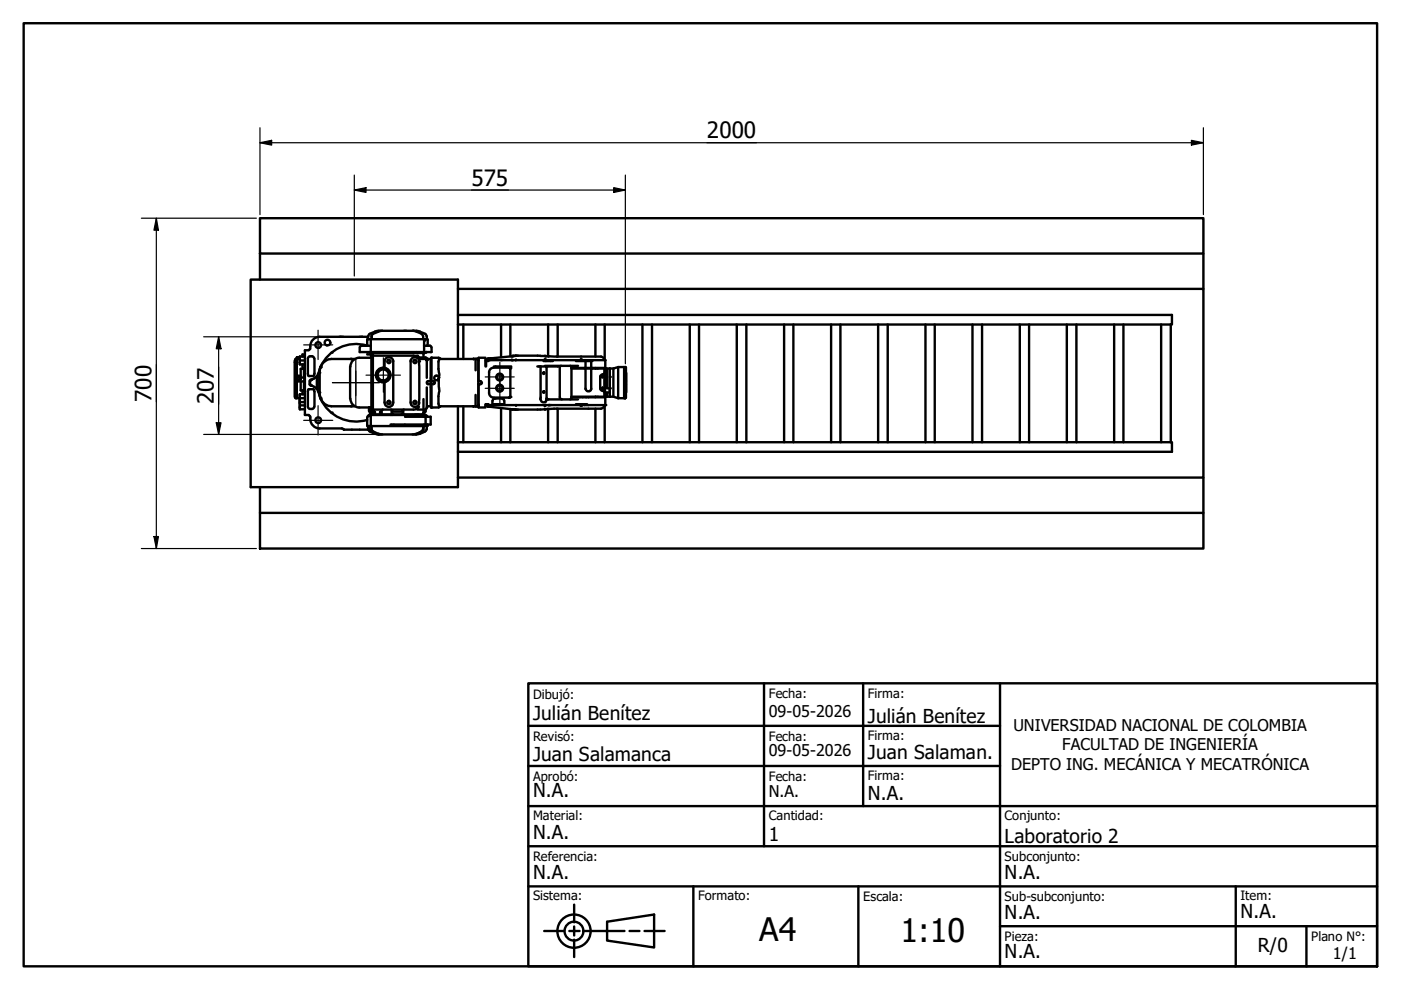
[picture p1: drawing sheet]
<svg xmlns="http://www.w3.org/2000/svg" width="297mm" height="210mm" viewBox="0 0 297 210" stroke-linecap="round" stroke-linejoin="round" font-family="sans-serif">
<!-- layer: Visible (ISO) -->
<g fill="none" stroke="#000" stroke-width=".51">
<path d="M55.1 46.3h200v7.5h-200zM55.1 53.8v5.5M255.1 53.8v7.4M62.6 76.4h-.1v7.8h.1M62.7 76.1h.1M62.7 76.1l-.1 8.2M62.9 76.1h-.1v8.3h.1M62.9 75.9h.7M62.9 75.8h.7M63 79.9v.2M63.1 79.7l-.2 .1M63.1 79.7h.7"/>
<path d="M63.2 75.9v.2M63.5 75.9v.2M63.6 76.1h-.7v8.3h.7M63.6 75.7l-.7 .1 .1 .1h.6M63.6 75.6v1.7M63.6 76.4h1M64.1 77.3v.9M64.5 78.2h-.7v1.8h.7M64.5 78v2.2M64.5 78h.1M64.6 75.3v.3M64.6 77.3v.7"/>
<path d="M64.6 75.6h-1v1.7h1M64.6 75.2h-.5v.4M65.3 76v3.5l.1 .2h1.1l.1-.1 .1-3.6M65.3 76v-.2a.73 .73 0 0 1 1.3 .2M65.5 74.3h-.9v13.7h.9M65.7 73.9l-.3 .3M65.8 73.4v.5M67.1 79.8l-.5 .4M67.8 71.4h5M67.8 71.4a2 2 0 0 0-2 2M67.9 77.9v-.1l-.3 1.2-.5 .9v2.5l.5 .8 .3 1.3M68.1 77.6l-.3 .5-.1 .9v4.2l.2 1.2"/>
<path d="M69.3 73.2a.62 .62 0 0 0 .8-.5 .62 .62 0 0 0-.5-.7 .62 .62 0 0 0-.8 .5l.2 .6 .3 .1M71.9 71.4h4.9M74.2 77.7v6.9M74.4 76.1h-4.2a2.75 2.75 0 0 0-2.4 3.1v4a2.74 2.74 0 0 0 2.4 2.9h4.9M74.4 76.1l.5 .2M74.4 76.1h.7M74.5 76.1l.4 .2M76.1 75.9h2.4M76.2 75.9a1.87 1.87 0 0 0-1.9 1.8M76.3 73.6v1h2.3M76.3 71.4h1.7M77.8 73.3a8.2 8.2 0 0 0-9.8 4.5"/>
<path d="M77.9 75.2h.8M77.9 74.6l.8 .1v.1M77.9 71.9v1.2l-.2 .2M78 71.9h12.6M78 71.8l-.1 .1M78 71.3v.6M78.4 70.8l-.3 .5M78.4 73.3h-1.8l-.3 .3M78.5 74.7l.2 .3M78.7 75.7l-.1 .1M78.7 74.6v.9M78.8 75.6l-.2 .3"/>
<path d="M78.8 71.8l-.2 .2v2.6M78.8 71.1v.8M79.1 75.4h8.5M79.1 75.4v12.5h4.3M79.1 75.5h-.4v5.6h.4M79.1 70.8l-.3 .5M80.2 70.3l-1.1 .5M80.3 70.1h.7M80.3 70.1l-1.9 .7M81 70.1h7.3l1.9 .7M81.1 70.1l-.9 .2M81.5 78a1.56 1.56 0 0 1 1.3 1.5 1.56 1.56 0 0 1-1.3 1.5"/>
<path d="M81.5 76.5a.94 .94 0 0 1 1.2-.7 .94 .94 0 0 1 .7 1.1v8.5l-.2 .4M81.6 76.5l-.1 1.5a1.55 1.55 0 0 0-1.8 1.5 1.55 1.55 0 0 0 1.8 1.6M85.7 70.1h.4M87.1 76.4v9.2l.1 .2M87.1 76.4a.92 .92 0 0 1 1-.7 .92 .92 0 0 1 .8 .9M87.5 70.1l1.9 .7M87.7 75.4l.6 .2 .8 .5M88.1 74.6v.2M88.4 74.6v.2M88.5 74.6v.2M88.5 75.7l1.7 .1 .3 .2M88.8 76.6v8.7"/>
<path d="M89.1 76.1h1l.3 .2M89.4 70.8l.3 .5M89.5 74.8h-10.4v.6M89.7 71.3v.6M89.7 71.8l.2 .2v2.6M89.8 75v.8M89.9 73.3h1.3l.2 .3M89.9 72.2h.2M90.1 74.7l-.3 .3-.2-.2M90.1 70.8l.3 .5M90.3 74.6l-1.8 .1M90.4 74.6l-.2 .1"/>
<path d="M90.4 76.4h.1M90.4 73.3h.1M90.5 76.4v3.7M90.5 71.3v.6M90.5 71.8l.2 .2v1.3M90.5 75.9l.3 .2M90.7 76.1h.6v10h-.6M91.4 75.9v4.9h.5l.3 .2-.1 .4h-.7v5M91.4 75.9h1.6l.2 .1-.2 .6 .1 3.5M91.4 75.9v10.5M91.5 73.6v1h-12.9M93.1 75.9v.1"/>
<path d="M93.2 76h.1M93.3 76.1h7.2M97.1 76.1v-16.8h-44v44h44v-17.2M97.1 66.8h151.4v2h-151.4M97.1 61.2h158v40.1h-158M98.2 68.8v7.3M100.4 76.1h.5M100.9 76.1h.5M100.9 76.1l-.1 2.4M101.5 75.9v4.9h.4M103.1 76.4h5.5M103.1 76.6v1.1h-.2v-1.8h-1.5l.1 10.5v-5h.4"/>
<path d="M103.1 76.6h.5M103.1 76.4v.2M103.3 76.2v.1M103.9 76.2v.2M104.1 76l-.2 .2M104.7 77.9a.99 .99 0 0 0-1 1v4.4a.98 .98 0 0 0 1 1M104.7 77.9h3.4l.1 .2M104.7 77.7h3.7M106.2 68.8v6.9M107.9 77.9l.3 .3M108.2 68.8v6.7M108.2 78.2v5.8"/>
<path d="M108.5 76.2l.1 .2M108.6 76.4h7M109.3 75.4l-5.9 .6-.3 .4M109.4 76.2l-.1 .2M109.8 75.4h4.7M109.8 75.4h-.4M113.9 77.7h.7M114.6 75.5l12.8 .1 .6 .3 .1 .4M114.6 77.7v6.9M114.6 77.7h1.3v6.9M115.3 76.6h1.9M115.5 76.2l.1 .2"/>
<path d="M115.5 77.6h7.1M115.6 76.4h.8M115.9 77.7h2.8M116.2 68.8v6.7M116.5 76.4h.1M116.6 76.4h11.7M118.2 68.8v6.8M118.7 77.7v6.5M119 77.6l-.2 .1M122.1 76.6h3.5M123.1 76.2l.1 .2M124 76.4h.1"/>
<path d="M124.1 76.6v1.4M124.1 78.1l.1 4.4M125.3 78.1v4.4M125.3 76.6v1.4M126.2 68.8v6.8M126.2 78v.1M127.7 79.4l-.2 .1-.2 .4v2.5l.2 .4h.2M127.8 79.3h.3M128.1 76.3l.2 .1M128.1 78.1h-6.9v6h7.5M128.1 78.1h.2v6M128.1 78.1v6"/>
<path d="M128.2 68.8v7.6M128.2 78v.1M128.3 78.1h1.7M128.3 76.4v1.6h-7.1l-.1-.3-.2-.1M128.7 78.1v4.2h.6M130 78.1l1.1-.3h1.2v6.6h-1.2M130 78.1v6M131.1 77.8v6.6M132.3 78v6.2M132.4 78.1h.1M132.5 77.8v6.6M132.5 77.8h.1"/>
<path d="M132.6 77.8v3.7M132.6 77.8l.1 .1v2.8M132.7 79.1v4.1M136.2 68.8v25M138.2 68.8v25M146.2 68.8v25M148.2 68.8v25M156.2 68.8v25M158.2 68.8v25M166.2 68.8v25M168.2 68.8v25M176.2 68.8v25"/>
<path d="M178.2 68.8v25M186.2 68.8v25M188.2 68.8v25M196.2 68.8v25M198.2 68.8v25M206.2 68.8v25M208.2 68.8v25M216.2 68.8v25M218.2 68.8v25M226.2 68.8v25M228.2 68.8v25M236.2 68.8v25"/>
<path d="M238.2 68.8v25M246.2 68.8v25M248.2 68.8v25M62.6 84.3l.1 .1M62.7 84.4h.1M62.9 80.7l.2 .2M63 80.4v.3M63.1 80.9h1.4M63.6 86v.8M63.6 83.6v.8M63.6 84.4v.9M63.6 84.4h1"/>
<path d="M63.6 86h1M63.8 80.9v1.9h.7M64.1 82.8v.8M64.5 80.7v2.2M64.5 80.7v2.2h.1M64.5 80.2h.1M64.5 80.7h.1M64.6 80.2v.5M64.6 82.9v.7M64.6 85.3h-1v.7M64.6 83.6h-1v3.2h1M65.3 86.2v-3.4l.1-.3h1.1l.1 .1 .1 3.6"/>
<path d="M65.3 86.2v.3a.72 .72 0 0 0 1.3-.3M65.4 88l.3 .3M65.7 81.5l.2 .3M65.7 80.8v.7M65.8 88.8a2 2 0 0 0 2 2M65.8 88.3v.5M65.9 80.5l-.2 .3M66 81.8h.2M66 80.5h.2M66.1 81.8l.5 .2M66.6 80.2a1.04 1.04 0 0 0-.9 1l.4 .6M66.6 82l.5 .4"/>
<path d="M67.8 90.8h4.8l.3 .2M67.9 84.4l.2 .3M67.9 84.4v.1M68 84.5a8.2 8.2 0 0 0 9.9 4.5M72.9 91.1h.1M72.9 91.1h5.1M74.3 84.5a1.87 1.87 0 0 0 1.9 1.9M74.9 86l-.5 .1M74.9 86l-.4 .1M76.1 86.4h2.4M77.9 88.5v1.8M77.9 90.3l.1 .1"/>
<path d="M78 90.3h12.6M78 90.4v.6M78.1 91.1h-.1M78.1 91l.3 .4M78.2 86.4v.8M78.3 90.3l.1 .1M78.3 87.2l.2 .3M78.4 91.5l1.9 .6M78.4 90.4v.8l.2 .2M78.4 88l-.4 .2-.1 .3M78.6 86.4l.2 .2M78.7 91.5l1.4 .5"/>
<path d="M78.7 87l-.4 1.2M78.7 81.1v5.7h.4M78.7 86.8v1.2M78.8 90.4v.8l.3 .2M79.1 86.8h8.5M79.1 86.9l.1 .2v.6l.2 .2M79.1 91.5l1.1 .5M79.2 87.3h.3v.6M80.2 91.9l.9 .2M80.6 87.9v-.6h.3v.4l-.3 .2M80.8 87.2v.1M81.2 86.8l-.3 .3"/>
<path d="M81.5 81.1v4.3l.2 .3M81.6 85.7a.92 .92 0 0 0 1.7 .1M82.9 86.8l.2 .2 .1 .3M83 87.6l.4 .3M83 87.3h2.5M83.4 87.9h6.1M85.3 87.2v.1M85.5 87.6l-.3 .3M85.6 86.8l-.3 .3M85.9 88h-7.3v2.2l.2 .2M88.1 87.9v.1M88.4 87.9v.1"/>
<path d="M88.8 87.9l.1 .1M88.8 86.3l-.5 .4-.6 .1M88.9 85.3a.92 .92 0 0 1-.7 .9 .92 .92 0 0 1-1-.4M89.4 91.5l-1.9 .6M89.5 91.5l-.9 .4M89.7 91l-.3 .4M89.7 90.4v.8l-.2 .2M89.7 87.7l.1 .1M89.7 87.8l.2 .2M89.8 84.6v2M89.8 86.8v.8l-.2 .3M89.8 87.5h.2"/>
<path d="M89.8 88v.4M89.8 90.4v.6M89.9 90.3l-.1 .1M89.9 90l-.2 .4M90.2 91.5l-1.9 .6h-8M90.2 86.8v.4M90.2 88.4v1.6M90.2 87.2l-.3 .3M90.4 91l-.3 .4M90.4 86.6l-.3 .2h-1.6M90.5 82.1v4.4M90.5 90.4v.6"/>
<path d="M90.6 88.4l-.4-.4h-4.3v.4h5.4v1.6h-8.5M90.6 81.4h.2M90.7 90l-.2 .4M90.7 81.4h.6M90.7 80.8h.6M90.8 80.9l-.3 .1 .1 .4M90.8 86.1l-.3 .3M93.1 80.1a.52 .52 0 0 0-.7-.5 .52 .52 0 0 0-.2 .9 .52 .52 0 0 0 .8-.1v1.6a2.73 2.73 0 0 1 0 1.9v1.8l.2 .5-.2 .2h-1.6M93.1 80.1l-.1 .2M93.1 86.3h.1M93.2 86.2v.1M93.3 86.2h-.1"/>
<path d="M93.3 86.1h7.2M97.1 93.8h151.4v2h-151.4M98.2 86.1v7.7M100.4 86.1h.5M100.8 83.7l.1 2.4M100.9 86.1h.5M101.4 81.4h.1M101.4 80.8h.1M101.9 80.9l.3 .3-.3 .2M103.1 85.7v.2h13.4M103.1 85.9l.3 .3 .7 .1M103.3 86h.1"/>
<path d="M103.6 85.7h-.7v.7h-1.4M103.9 85.9h.1M103.9 86l.2 .3M103.9 86v.1M104.1 86.3l5.2 .5M104.4 85v.7h2.5v-.7M104.6 84.6l2-.1 .1 .1M104.7 84.6l-.2 .4M106.2 86.5v7.3M106.7 84.6l.2 .4M108.2 84.2l-.1 .1h-3.4M108.2 86.7v7.1"/>
<path d="M108.2 84l-.3 .3M109.3 85.9l.1 .1M109.4 86.8h.4M114.6 84.6a.64 .64 0 0 0 .6 .7 .64 .64 0 0 0 .7-.6M115.6 85.9l-.1 .2M115.9 84.6v.1M115.9 84.4v.2M115.9 84.6l.2 .1h6.5M116.2 86.7v7.1M116.6 85.9h11.7M118.2 86.6v7.2M118.7 84.2l.2 .4 .3 .1"/>
<path d="M120.9 84.7l.2-.2 .1-.3h7.1v1.7M122.1 85.7h2.4M123.2 85.9l-.1 .1M124 85.9h.1M124.2 82.5a.59 .59 0 0 0 .6 .5 .59 .59 0 0 0 .5-.5M126.2 84.1v.1M126.2 86.6v7.2M127.8 82.9h.3M128.2 84.1v.1M128.2 85.9v7.9M128.3 85.9l-.2 .1a.76 .76 0 0 1-.7 .6h-9.9l-7.7 .2M128.7 84.1h.6"/>
<path d="M129.3 83.2v.9M129.3 83.2v-5.1v6M129.3 84.1h.7l1.1 .3M129.3 83.2h-.6v.9M132.4 84.1h.1M132.5 84.4h.1M132.6 80.7h.1v.8h-.1M132.6 81.5v2.9M132.7 81.5v2.8l-.1 .1M55.1 108.7h200v7.6h-200zM55.1 103.3v5.4M255.1 101.3v7.4"/>
<circle cx="67.5" cy="73.2" r=".6"/>
<circle cx="81.2" cy="79.5" r="1.17"/>
<circle cx="81.2" cy="79.5" r="1.37"/>
<circle cx="81.2" cy="79.5" r="1.43"/>
<circle cx="82.5" cy="76.6" r=".35"/>
<circle cx="88" cy="76.6" r=".35"/>
<circle cx="105.9" cy="80" r=".6"/>
<circle cx="105.9" cy="80" r=".73"/>
<circle cx="115.3" cy="79.1" r=".16"/>
<circle cx="127.7" cy="79.9" r=".16"/>
<circle cx="63.3" cy="80.3" r=".41"/>
<circle cx="63.3" cy="80.3" r=".35"/>
<circle cx="67.5" cy="89.1" r=".6"/>
<circle cx="82.5" cy="85.3" r=".35"/>
<circle cx="88" cy="85.3" r=".35"/>
<circle cx="105.9" cy="82.3" r=".6"/>
<circle cx="105.9" cy="82.3" r=".73"/>
<circle cx="115.3" cy="83.1" r=".16"/>
<circle cx="127.7" cy="82.4" r=".16"/>
</g>
<g fill="#000">
<circle cx="67.7" cy="79" r=".25"/>
<circle cx="67.9" cy="77.9" r=".25"/>
<circle cx="67.9" cy="77.8" r=".25"/>
<circle cx="70.3" cy="74.8" r=".25"/>
<circle cx="78.7" cy="74.8" r=".25"/>
<circle cx="78.7" cy="75.6" r=".25"/>
<circle cx="87.5" cy="70.1" r=".25"/>
<circle cx="88.4" cy="75.4" r=".25"/>
<circle cx="88.4" cy="75.8" r=".25"/>
<circle cx="88.4" cy="75.6" r=".25"/>
<circle cx="88.5" cy="75.6" r=".25"/>
<circle cx="88.7" cy="75.9" r=".25"/>
<circle cx="88.8" cy="76.6" r=".25"/>
<circle cx="90.2" cy="74.7" r=".25"/>
<circle cx="90.4" cy="73.3" r=".25"/>
<circle cx="90.5" cy="76.4" r=".25"/>
<circle cx="91.4" cy="75.9" r=".25"/>
<circle cx="93.1" cy="76" r=".25"/>
<circle cx="100.3" cy="76.1" r=".25"/>
<circle cx="101" cy="76.1" r=".25"/>
<circle cx="103.1" cy="76.4" r=".25"/>
<circle cx="103.3" cy="76.2" r=".25"/>
<circle cx="103.4" cy="76" r=".25"/>
<circle cx="103.9" cy="76.4" r=".25"/>
<circle cx="104.1" cy="76" r=".25"/>
<circle cx="106.2" cy="76.4" r=".25"/>
<circle cx="108.2" cy="78" r=".25"/>
<circle cx="108.5" cy="75.5" r=".25"/>
<circle cx="108.6" cy="76.4" r=".25"/>
<circle cx="108.7" cy="75.5" r=".25"/>
<circle cx="109.3" cy="75.4" r=".25"/>
<circle cx="115.5" cy="76.2" r=".25"/>
<circle cx="115.5" cy="75.5" r=".25"/>
<circle cx="115.9" cy="77.7" r=".25"/>
<circle cx="116.3" cy="76.4" r=".25"/>
<circle cx="116.4" cy="76.4" r=".25"/>
<circle cx="123.1" cy="76.2" r=".25"/>
<circle cx="123.1" cy="76.3" r=".25"/>
<circle cx="123.2" cy="76.4" r=".25"/>
<circle cx="124" cy="76.4" r=".25"/>
<circle cx="128.3" cy="76.4" r=".25"/>
<circle cx="129.3" cy="79.9" r=".25"/>
<circle cx="67.7" cy="83.2" r=".25"/>
<circle cx="67.9" cy="84.4" r=".25"/>
<circle cx="70.3" cy="87.5" r=".25"/>
<circle cx="78" cy="90.3" r=".25"/>
<circle cx="78" cy="91" r=".25"/>
<circle cx="78.2" cy="86.4" r=".25"/>
<circle cx="78.5" cy="87.6" r=".25"/>
<circle cx="78.7" cy="86.6" r=".25"/>
<circle cx="80.3" cy="92.1" r=".25"/>
<circle cx="87.9" cy="86.8" r=".25"/>
<circle cx="88.4" cy="86.6" r=".25"/>
<circle cx="88.6" cy="85.9" r=".25"/>
<circle cx="91.4" cy="86.4" r=".25"/>
<circle cx="100.3" cy="86.1" r=".25"/>
<circle cx="101" cy="86.1" r=".25"/>
<circle cx="103.1" cy="85.9" r=".25"/>
<circle cx="103.3" cy="86" r=".25"/>
<circle cx="103.4" cy="86.2" r=".25"/>
<circle cx="104.1" cy="86.3" r=".25"/>
<circle cx="108.2" cy="84.2" r=".25"/>
<circle cx="108.5" cy="86.8" r=".25"/>
<circle cx="108.7" cy="86.8" r=".25"/>
<circle cx="109.3" cy="86.8" r=".25"/>
<circle cx="115.5" cy="86.8" r=".25"/>
<circle cx="115.6" cy="85.9" r=".25"/>
<circle cx="116.1" cy="84.7" r=".25"/>
<circle cx="116.3" cy="85.9" r=".25"/>
<circle cx="116.4" cy="85.9" r=".25"/>
<circle cx="123.1" cy="86" r=".25"/>
<circle cx="124" cy="85.9" r=".25"/>
<circle cx="128.1" cy="86" r=".25"/>
<circle cx="128.3" cy="85.9" r=".25"/>
<circle cx="129.3" cy="82.3" r=".25"/>
</g>
<!-- layer: Borde (ISO) -->
<path d="M5 4.9h287v200h-287z" fill="none" stroke="#000" stroke-width=".51"/>
<g fill="none" stroke="#000" stroke-width=".51">
<path d="M112 144.9h180v60h-180zM112 153.9h100M162 144.9v34.5M183 144.9v26M212 144.9v60M112 179.4h180M112 162.4h100M112 170.9h180M112 187.9h180M115.4 197.4h4.2M120.7 197.4h2.2M121.7 191.8v3.8"/>
<path d="M121.7 196.4v1.9M121.7 199.2v3.7M123.9 197.4h8.5M128.7 195.4l10-1.5v7l-10-1.5zM133.5 197.4h2.1M136.7 197.4h4.2M147 187.9v17M182 187.9v17M212 196.4h80M262 187.9v17M277 196.4v8.5"/>
<circle cx="121.7" cy="197.4" r="3.5"/>
<circle cx="121.7" cy="197.4" r="2"/>
</g>
<!-- layer: Cota (ISO) -->
<g fill="none" stroke="#000" stroke-width=".25">
<path d="M55.1 30.3l2.5-.5v1zM55.1 30.3h200M55.1 27.1v18.4M75.1 37.1v21.4M130.1 39.8l2.5 .5-2.5 .5zM132.6 37.1v40M252.6 29.8l2.5 .5-2.5 .5zM255.1 27.1v18.4M30 46.3h24.4M33.1 46.3l.5 2.5h-1zM33.1 46.3v70M75.1 40.3l2.5-.5v1z"/>
<path d="M75.1 40.3h57.5M43.2 71.4h24.2M46.4 71.4l.5 2.5h-1.1zM46.4 71.4v20.7M67.6 71.4h6M43.2 92.1h24.2M45.8 89.6h1.1l-.5 2.5zM67.6 92.1h12.7M30 116.3h24.4M32.6 113.8h1l-.5 2.5z"/>
</g>
<g fill="#000">
<path d="M55.1 30.3l2.5-.5v1z" fill-rule="evenodd"/>
<path d="M75.1 40.3l2.5-.5v1z" fill-rule="evenodd"/>
<path d="M252.6 29.8l2.5 .5-2.5 .5z" fill-rule="evenodd"/>
<path d="M33.1 46.3l.5 2.5h-1z" fill-rule="evenodd"/>
<path d="M130.1 39.8l2.5 .5-2.5 .5z" fill-rule="evenodd"/>
<path d="M46.4 71.4l.5 2.5h-1.1z" fill-rule="evenodd"/>
<path d="M45.8 89.6h1.1l-.5 2.5z" fill-rule="evenodd"/>
<path d="M32.6 113.8h1l-.5 2.5z" fill-rule="evenodd"/>
</g>
<!-- layer: Marca de centro (ISO) -->
<g fill="none" stroke="#000" stroke-width=".25">
<path d="M64.4 73.1h6.1M67.4 70v6.2M75.4 76.1v7.8M75.4 78.6v7.5M77.6 79.5h7.3M81.3 75.9v7.3M102.9 79.9h6.1M106 79.2v6.2M106 76.8v6.2M64.4 89.1h6.1M67.4 86v6.2M70.5 81.1h10"/>
<path d="M102.9 82.3h6.1"/>
</g>
<g font-size="6.9">
<text x="161" y="199.6">A4</text>
<text x="190.9" y="199.7">1:10</text>
</g>
<g font-size="4.8">
<text x="149.9" y="29.3">2000</text>
<text x="99.9" y="39.3">575</text>
<text x="32.1" y="85.2" transform="rotate(-90 32.1 85.2)">700</text>
<text x="45.3" y="85.7" transform="rotate(-90 45.3 85.7)">207</text>
</g>
<g font-size="4.1">
<text x="113" y="152.8">Julián Benítez</text>
<text x="184" y="153.3">Julián Benítez</text>
<text x="113" y="161.3">Juan Salamanca</text>
<text x="184" y="161">Juan Salaman.</text>
<text x="113" y="169.1">N.A.</text>
<text x="184" y="169.5">N.A.</text>
<text x="113" y="177.9">N.A.</text>
<text x="163" y="178.3">1</text>
<text x="213" y="178.7">Laboratorio 2</text>
<text x="113" y="186.3">N.A.</text>
<text x="213" y="186.4">N.A.</text>
<text x="213" y="194.8">N.A.</text>
<text x="263" y="194.6">N.A.</text>
<text x="213" y="203.2">N.A.</text>
<text x="266.7" y="201.9">R/0</text>
</g>
<g font-size="3.4">
<text x="163" y="152.1">09-05-2026</text>
<text x="214.9" y="155">UNIVERSIDAD NACIONAL DE COLOMBIA</text>
<text x="163" y="160.4">09-05-2026</text>
<text x="225.2" y="159.1">FACULTAD DE INGENIERÍA</text>
<text x="214.4" y="163.2">DEPTO ING. MECÁNICA Y MECATRÓNICA</text>
<text x="163" y="168.9">N.A.</text>
<text x="282.6" y="203.2">1/1</text>
</g>
<g font-size="2.7">
<text x="113" y="148.2">Dibujó:</text>
<text x="163" y="148">Fecha:</text>
<text x="184" y="147.9">Firma:</text>
<text x="113" y="157.1">Revisó:</text>
<text x="163" y="157">Fecha:</text>
<text x="184" y="156.9">Firma:</text>
<text x="113" y="165.6">Aprobó:</text>
<text x="163" y="165.5">Fecha:</text>
<text x="184" y="165.4">Firma:</text>
<text x="113" y="174">Material:</text>
<text x="163" y="174">Cantidad:</text>
<text x="213" y="174">Conjunto:</text>
<text x="113" y="182.5">Referencia:</text>
<text x="213" y="182.5">Subconjunto:</text>
<text x="113" y="190.9">Sistema:</text>
<text x="148" y="190.9">Formato:</text>
<text x="183" y="191">Escala:</text>
<text x="213" y="191">Sub-subconjunto:</text>
<text x="263" y="190.9">Item:</text>
<text x="213" y="199.4">Pieza:</text>
<text x="278" y="199.5">Plano N°:</text>
</g>
</svg>
